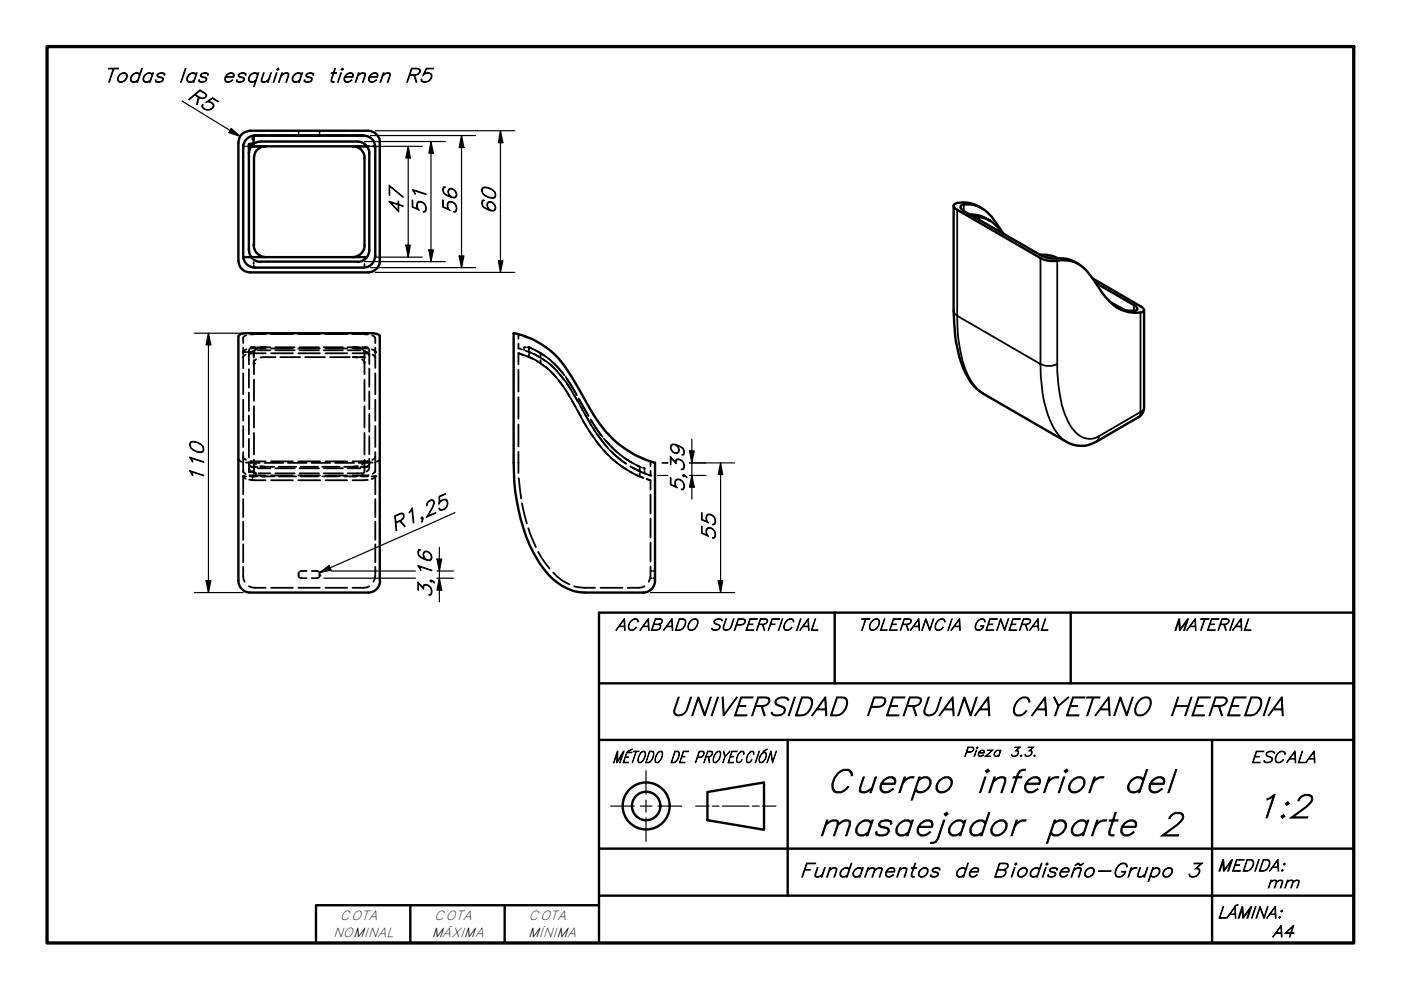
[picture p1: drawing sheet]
<svg xmlns="http://www.w3.org/2000/svg" width="297mm" height="210mm" viewBox="0 0 297 210" stroke-linecap="round" stroke-linejoin="round" font-family="sans-serif">
<!-- layer: Oculto (ISO) -->
<g fill="none" stroke="#000" stroke-width=".38">
<path d="M51.6 31h.3M52.4 31h.6M53.1 31h.2M53.5 28.8v.8M53.5 30.3v.7M53.8 30.5v.1M53.8 30.8v.2M53.8 31h.8M54 28.7h2.3M55.4 31h.7M57.5 28.7h4.6M63.2 28.7h4.7"/>
<path d="M63.3 28.4v.3l.2 .1M63.3 27.7v.4M63.8 28.8h1.2M66.1 28.8h1.3M67.8 28.4v.3l-.2 .1M67.8 27.7v.4M69 28.7h4.6M74.7 28.7h2.4M77.8 31h.6M78.9 31h.7M53.8 55.6v.4M53.8 56.4v.3"/>
<path d="M77.3 54.5v.7M77.3 56v.7M51.6 73.7v1.4M51.6 75.5v2.6M51.6 79.2v4.4M52.1 75.2l-.5 .4v.2M52.2 71.1l-.6 .4v1.2M52.3 74.1l-.5 .2-.2 .3h.5M52.4 74.6h.9M52.8 75v2.3M52.8 78.3v3.9M52.9 74l-.1 .6"/>
<path d="M52.9 75l-.1 .3M53.1 73.9h3.2M53.3 74.6l-.2 .2M53.8 74.9l-.8 .1M53.8 74.9v.1M53.8 75.2v.7M53.8 74.9h.1M53.8 74.9v.7M53.8 76.4v2.9M53.9 74.4l-.6 .2M54 74.9h2.3M54.3 76.2l-.3 .3-.2 .6v-.6"/>
<path d="M54.3 73.6h-1l-.2 .2M54.4 74.1l-.4 .3-.2 .5M54.6 74.3h2.7M54.6 73.6h2.7M56.3 73.6l-1 .2M56.3 70.8l-3.2 .1M57.5 74.9h4.6M57.5 70.8h4.6M57.5 73.9h4.6M58.4 73.6h4.1M58.4 74.3h4.1M58.4 75.7l-3.2 .1"/>
<path d="M59.4 75.7h4.2M63.2 74.9h4.6M63.2 70.8h4.6M63.2 73.9h4.6M63.5 73.6h4.1M63.5 74.3h4.1M64.7 75.7h4.2M68.6 73.6h4.1M68.6 74.3h4.1M69 74.9h4.6M69 70.8h4.6M69 73.9h4.6"/>
<path d="M70 75.7h4.2M73.7 74.3h2.8M73.7 73.6h2.8M74.7 73.9h3.3M74.7 70.8l3.3 .1M74.7 74.9h2.5M74.8 73.6l1 .1M76.8 76.2a.84 .84 0 0 1 .5 .9M76.8 74.1l.5 .5v.3M76.8 73.6h1l.2 .2M77.2 74.4l.8 .4M77.2 74.9h.1"/>
<path d="M77.3 74.9l.9 .1M77.3 75.7h-2.5l1 .1M77.3 74.9v.1M77.3 75.2v.2M77.3 75.5v.7M77.3 76.6v2.7M78.2 74l.1 .6M78.2 75l.1 .3M78.3 75v2.2M78.3 78.1v3.9M78.9 74.1l.4 .2 .3 .3M78.9 71.1l.6 .4 .1 1.2"/>
<path d="M79 75.2l.6 .6M79.6 73.7v1.4M79.6 75.5v2.5M79.6 79.2v4.4M109.9 74.9l.8 .3M109.9 74.9v2.4M109.9 72.9v1l.8 .2M109.9 70.8v1.1M109.9 78.4v4.6M109.9 74.9l.4 .1M111 75.3l-.3-.1 .7 .2M111.1 74v.3"/>
<path d="M111.4 74.3l.7 .3M111.5 73.6h-.4v.2M111.6 75.5l2.6 1.2M111.8 75.5l.3 .2M111.8 73.6h.3M112.1 73.6l.5 .2M112.1 75.7l.9 .4M112.1 73.6l.9 .4M112.1 74.6l.5 .2M112.1 74.6h.1M112.1 73.6v.7M112.1 75v.7"/>
<path d="M112.3 74.7l1.9 .9M113.2 74.1l2.2 1.3M113.2 75.1l2.4 1.4M113.9 76.6l.7 .5M113.9 74.5l.7 .4M114.6 74.9l1.7 1.1M114.6 77.1l1.6 1.2M114.6 74.9v.7M114.6 76.4v.7M115 77.3l1.5 1.2 1.4 1.5M115 76.1l1.8 1.3 1.2 1.2M116.3 76l1.8 1.7 1.2 1.4"/>
<path d="M116.5 77.1l1 .9 2 2.4M116.9 79l2.5 3M117 76.7l2.7 2.9M118.7 79.4l2.3 3.2M120 79.9l2.2 3.6M50.5 97.3l.2 .3 .5 .3M51.6 96.8v.3l.5 .4M51.6 99.8v.2l.5 .5M51.6 84.7v4.5M51.6 90.3v4.5M51.6 95.9v4.1M52.1 98.1h3"/>
<path d="M52.8 99.2l.2 .4M52.8 98.2l.1 .3M52.8 83.2v4M52.8 88.1v3.9M52.8 93.1v3.9M52.8 98v2M52.8 99.9h.3M53 98.8l.3 .2M53.1 97.8h3.2M53.3 99l.7 .2M53.3 99h1.3M53.3 99.9l.4 .2"/>
<path d="M53.5 99.9h.3v.2M53.8 97.6l.2 .5 .3 .3M53.8 97.5v2.2l.2 .5 .3 .4M53.8 80.5v4.5M53.8 86.1v4.5M53.8 91.8v4.6M54.6 99.3h2.7M55.2 98.8l.9 .2M55.3 99h2.9M56.1 98.1h4M57.5 97.8h4.6M58.4 99.3h4.1"/>
<path d="M59.1 99h3.7M61 98.1h4M63.2 97.8h4.6M63.5 99.3h4.1M63.8 99h3.6M66 98.1h4M68.3 99h3.7M68.6 99.3h4.1M69 97.8h4.6M71.1 98.1h4M73 99h2.8M73.7 99.3h2.8"/>
<path d="M75.8 98.8l-1 .2M76.5 99h1.3M76.8 99h1M77.3 97.5v2.5l-.5 .6M77.3 97.6a.84 .84 0 0 1-.5 .9M77.3 80.5v4.5M77.3 86.1v4.5M77.3 91.8v4.6M77.8 99l-.6 .2M78 98.7l-.2 .3M78 97.8h-3.3M78.3 98.2l-.1 .3"/>
<path d="M78.3 97.3v1.9l-.2 .5-.4 .3M78.3 83v3.8M78.3 87.7v3.8M78.3 92.5v3.8M79 98.1h-2.9M79.6 99.8l-.1 .2-.5 .5M79.6 96.8l-.2 .5-.5 .2M79.6 84.7v4.5M79.6 90.3v4.5M79.6 95.9v4.1M80.5 97.3a.64 .64 0 0 1-.6 .6M109.9 95.8v4.5"/>
<path d="M109.9 84.2v4.6M109.9 90v4.7M118.6 80.7l2.1 3.3M120 82.8l2 3.4M120.2 80.4l2.1 3.4M120.2 81.3l2.3 3.8M121.2 84.9l2 3.5M121.5 83.5l2 3.4M122.4 87.1l2 3.4M122.7 84.5l2.1 3.7M122.7 84.6l2 3.5M123.1 86.1l2.2 3.9"/>
<path d="M123.6 89.3l2.1 3.3M124 87.8l2 3.4M124.9 91.3l2.4 3.3M125.2 88.9l2.2 3.3M125.3 89.1l2.5 3.5M125.9 91l2.6 3.6M126.3 93.4l2.6 3M126.6 92l2.4 3.2M127.9 95.3l2.8 2.8M128 93l2.7 2.9M128.5 93.4a20.7 20.7 0 0 0 5.5 4.7M129.3 95.4l1.5 1.5 1.9 1.4"/>
<path d="M129.6 97.1l3.2 2.4M129.7 95.9l3.1 2.4M131.5 98.7l2.5 1.5M132.3 97.1l2.3 1.4M134.2 99.2l.4 .2M134.8 98.5l.8 .5M135 99.6l.4 .2M135.1 98.7l.5 .3M135.4 99.8l-1.7-.9 1.9 1M135.4 99.8l.8 .4M135.6 99v.7M135.6 99.9l.5 .3"/>
<path d="M135.6 99.9l.2 .1M135.6 99l.4 .1M136.3 99.2l.4 .1v.4M136.7 100v.4M137.9 99.8v1M137.9 97.8v1M51.6 101l.5 .5M51.6 101h.6M51.6 101v3.8M51.6 105.8v3.8M51.6 110.6v3.9M51.6 115.4v3.8"/>
<path d="M52.8 100l.3 .1M52.8 101.7l.7 .1M52.9 101h.8h-.2v.3M52.9 100.7l.9 .1M53.4 100.1h.3M53.5 101.8h.2M53.5 101.6v.2M53.7 100.1l.6 .2M53.7 101h.9M53.8 100.2v.3M53.8 100.7v.1M53.8 100.8h.1"/>
<path d="M53.8 101.8h2.5M54 100.8h2.3M54.8 100.4h2.5M55.2 100.9l.9 .1M55.4 101h.8M56.3 101h1.9M57.5 101.8h4.6M57.5 100.8h4.6M58.4 100.4h4.1M59.1 101h3.7M63.2 101.8h4.7M63.2 100.8h4.6"/>
<path d="M63.5 100.4h4.1M63.8 101h3.6M68.3 101h3.7M68.6 100.4h4.1M69 101.8h4.6M69 100.8h4.6M73 101h2.6M74.7 100.8h2.5M75.8 100.9l-1 .1M76.5 101h1.5M76.8 100.3l-3.1 .1M78 101.8h-3.3"/>
<path d="M78.2 100.7l-1 .1M78.8 101h.8M79.6 101l-.8 .6M79.6 101v3.8M79.6 105.8v3.8M79.6 110.6v3.9M79.6 115.4v3.8M110 101.4l.5 4.3M110.7 106.7l1 4.3M112 112l1.6 4M114.1 117l.8 1.3 1.6 2.3M133.6 100l1.9 .9"/>
<path d="M134.8 100.6l.8 .4M135.6 101l.8 .3-.8-.3M135.6 100.4v.6M136.3 100.2l.4 .2M136.7 100.4l1.2 .4-.4-.1M137.1 101.6l.8 .2v2.1M137.9 104.9v4M137.9 110v4M137.9 115v4.1M51.6 120.2v2.6l.3 .6M52.8 124.3l1.2 .3h2.3M57.5 124.6h4.6"/>
<path d="M63.2 124.6h4.6M63.3 122.1l.1 .3M63.3 121.9v.1M63.4 121.3l-.1 .5M63.7 122.5l1.3 .1M65 121.1h-1.4M66.1 121.1h1.4M67.4 122.5l-1.3 .1M67.7 121.3l.1 .5M67.8 122.1l-.2 .3M67.8 121.9v.1M69 124.6h4.6"/>
<path d="M78.3 124.3l-.6 .3h-.7h-2.3M79.6 120.2v1.9l-.4 1.3M117.3 121.4a9.6 9.6 0 0 0 3.5 2.5M121.7 124.3l2.2 .3h2.3M127.3 124.6h4.7M136.7 124.3l-1.3 .3h-2.3M137.9 122.6h.3M137.9 120.1v2l-.4 1.3M137.9 121.1h.3M138.6 122.6h.3M138.6 121.1h.3"/>
</g>
<g fill="#000">
<circle cx="53.8" cy="31" r=".19"/>
<circle cx="51.6" cy="74.7" r=".19"/>
<circle cx="51.6" cy="74.6" r=".19"/>
<circle cx="53.3" cy="73.6" r=".19"/>
<circle cx="53.3" cy="74.6" r=".19"/>
<circle cx="53.8" cy="74.9" r=".19"/>
<circle cx="53.8" cy="77.1" r=".19"/>
<circle cx="77.3" cy="74.9" r=".19"/>
<circle cx="77.8" cy="73.6" r=".19"/>
<circle cx="79.6" cy="74.7" r=".19"/>
<circle cx="79.6" cy="74.6" r=".19"/>
<circle cx="109.9" cy="74.9" r=".19"/>
<circle cx="112.1" cy="73.6" r=".19"/>
<circle cx="53.3" cy="99" r=".19"/>
<circle cx="53.8" cy="99" r=".19"/>
<circle cx="74.8" cy="99" r=".19"/>
<circle cx="77.8" cy="99" r=".19"/>
<circle cx="135.6" cy="99" r=".19"/>
<circle cx="51.6" cy="101" r=".19"/>
<circle cx="51.6" cy="100.9" r=".19"/>
<circle cx="53.8" cy="101" r=".19"/>
<circle cx="79.6" cy="101" r=".19"/>
<circle cx="79.6" cy="100.9" r=".19"/>
<circle cx="135.6" cy="101" r=".19"/>
<circle cx="136.1" cy="100.2" r=".19"/>
<circle cx="137.9" cy="100.8" r=".19"/>
<circle cx="137.9" cy="101.8" r=".19"/>
<circle cx="67.8" cy="122" r=".19"/>
</g>
<!-- layer: Visible (ISO) -->
<g fill="none" stroke="#000" stroke-width=".51">
<path d="M51.2 28.5l.9-.5 .9-.3h25a2.49 2.49 0 0 1 2.5 2.6v25a2.49 2.49 0 0 1-2.5 2.5h-25a2.49 2.49 0 0 1-2.5-2.5v-25a2.75 2.75 0 0 1 .7-1.8zM52.3 29.5a2.44 2.44 0 0 1 1.7-.8h23a2.49 2.49 0 0 1 2.6 2.6v23a2.49 2.49 0 0 1-2.6 2.4h-23a2.49 2.49 0 0 1-2.4-2.4v-23a2.75 2.75 0 0 1 .7-1.8zM52.8 32.5v20.5a2.54 2.54 0 0 0 2.5 2.5M53.3 31a2.41 2.41 0 0 1 2-1h20.5a2.41 2.41 0 0 1 2 1M53.3 31l-.4 .7-.1 .8M53.3 31h24.5M53.7 30.5h-.9v2M53.8 31h2.3a2.38 2.38 0 0 0-2.3 2.5v18.5a2.41 2.41 0 0 0 2.5 2.5M53.8 28.7v1.8M77.8 31l.5 1.1v21.3l-.5 1.1M77.8 31h-3a2.39 2.39 0 0 1 2.5 2.5v18.5a2.49 2.49 0 0 1-2.5 2.5M51.6 54.5h26.2"/>
<path d="M55.3 55.5h20.5M77.8 54.5a2.51 2.51 0 0 1-2 1M202.2 43.7v22.2a32 32 0 0 0 2.4 13 9.4 9.4 0 0 0 3.9 4.6l17.6 10.2a6.3 6.3 0 0 0 6.4-.1l8.8-5.1M205.7 45.5h.4a5.9 5.9 0 0 1 3.6 1.2M207.5 45.9h-.4l-.3 .2M207.6 45.9a7.2 7.2 0 0 1 4.9 3.5M207.6 45.9l-.1 .6M207.6 45.9v.7M208.2 44.1a6.4 6.4 0 0 0-5.8-.8l-.2 .1a.87 .87 0 0 0 .7 1.1l17.7 10.2a6.7 6.7 0 0 0 4.6 .5 6.7 6.7 0 0 1 5.9 3.1l.9 1.2a16 16 0 0 0 5.2 5.9 7.1 7.1 0 0 0 5.2 .7 .73 .73 0 0 0-.6-1.2l-10.2-5.9M212.7 49.5a16 16 0 0 0-3.9-5 5.8 5.8 0 0 0-5-1l-.1 .2a.58 .58 0 0 0 .3 .8l16.6 9.6a7.7 7.7 0 0 0 4.6 .7 6.2 6.2 0 0 1 3.5 1.2M220.5 54a7.7 7.7 0 0 1 3.8 .8M221.7 54.5l1.2 .3"/>
<path d="M232.3 60l8.4 4.9a.7 .7 0 0 1 .4 .8 4.6 4.6 0 0 1-3.5-.2l-.9-.4M235.2 63.9l3.2 1.8M242.6 65.8v20.6a2.51 2.51 0 0 1-1.3 2.1M50.5 123.1l.1-51.9 .6-.4 .9-.2h26.9l.8 .2a.65 .65 0 0 1 .7 .5v51.8M50.5 123.1a2.51 2.51 0 0 0 2.6 2.5M53 125.6h25M80.6 123.1a2.51 2.51 0 0 1-2.5 2.5M138.9 123.1v-25a22.4 22.4 0 0 1-13-10.1l-1.2-2a59.7 59.7 0 0 0-6.3-10.1 17 17 0 0 0-9.5-5.3v27.5a42.3 42.3 0 0 0 4.4 19.4 15.1 15.1 0 0 0 8 7.7l2.6 .4h12.5a2.51 2.51 0 0 0 2.5-2.5"/>
</g>
<g fill="#000">
<circle cx="53.3" cy="31" r=".25"/>
<circle cx="74.8" cy="31" r=".25"/>
<circle cx="77.8" cy="31" r=".25"/>
<circle cx="209.7" cy="46.7" r=".25"/>
</g>
<!-- layer: Visible fina (ISO) -->
<g fill="none" stroke="#000" stroke-width=".38">
<path d="M202.9 44.5v22.5M204.3 43.3v1.4M207.5 45.9l1.7 .5 .5 .3M220.6 54.7v22.5M224.2 55.3v21.9M202.2 65.9l.1 .4 .6 .7M202.9 67a28.7 28.7 0 0 0 2.8 13.6 8.2 8.2 0 0 0 2.8 2.9M202.9 67l17.7 10.2M220.6 77.2a4.3 4.3 0 0 0 3.6 0M220.6 77.2a28.2 28.2 0 0 0 2.8 13.5 7.8 7.8 0 0 0 2.7 3M224.2 77.2a30.3 30.3 0 0 0 2.2 12.2 5.6 5.6 0 0 0 4.7 3.7l.6-.1 1.3-.5-.1 .5-.4 .6M240.4 64.7v1.2"/>
<path d="M241.8 66.3v21l-8.8 5.2M242.6 86.3l-.3 .8-.5 .2-.2 .9-.3 .3"/>
</g>
<!-- layer: Borde (ISO) -->
<path d="M10 9.9h277v190h-277z" fill="none" stroke="#000" stroke-width=".7"/>
<g fill="none" stroke="#000" stroke-width=".51">
<path d="M177 129.9v15M227 129.9v15M287 129.9h-160v70M127 156.9h160M127 144.9h160M167 156.9v33M257 156.9v43M127 179.9h160M150 167.9l12-2v10l-12-2zM87 191.9v8M107 191.9v8M127 191.9h-60v8"/>
<path d="M127 189.9h160"/>
<circle cx="137" cy="170.9" r="5"/>
<circle cx="137" cy="170.9" r="3"/>
</g>
<path d="M129.5 170.9h5M135.8 170.9h2.4M137 163.4v5M137 169.6v2.6M137 173.4v5M139.5 170.9h5M147.5 170.9h2.8M151.1 170.9h1.4M153.2 170.9h5.6M159.5 170.9h1.5M161.7 170.9h2.8" fill="none" stroke="#000" stroke-width=".25"/>
<!-- layer: Cota (ISO) -->
<g fill="none" stroke="#000" stroke-width=".25">
<path d="M38.6 21.4l12.3 7.5M49 27.2l1.9 1.7-2.4-.8zM76.3 31h13.2M77.3 30h17.1M78.5 28.7h22.3M79.6 27.7h29.6M86.6 31l.4 2.5h-1zM86.6 31v23.5M91.4 30l.5 2.5h-1zM91.4 30v25.5M97.9 28.7l.5 2.6h-1.1zM97.9 28.7v28"/>
<path d="M106.1 27.7l.5 2.6h-.9zM106.1 27.7v30.1M77.3 55.5h17.1M78.5 56.7h22.3M79.3 54.5h10.2M79.6 57.8h29.6M86 52h1l-.4 2.5zM90.9 53h1l-.5 2.5zM97.3 54.3h1.1l-.5 2.4zM105.7 55.3h.9l-.5 2.5zM41.2 70.6h10.4M44.2 70.6l.5 2.5h-1z"/>
<path d="M44.2 70.6v55M140.4 98.1h1.2M146.2 95.6h1l-.5 2.5zM146.2 98.1h9.6M146.7 93.1v12.7M152.8 98.1l.4 2.5h-.9zM152.8 98.1v27.5M92.6 118.5h1.1l-.5 2.6zM93.2 116v11.6M96.5 108.7l-28.7 12.7M139.4 100.8h2.2M146.2 100.8h3.5"/>
<path d="M146.7 100.8l.5 2.5h-1zM41.2 125.6h10.4M43.7 123.1h1l-.5 2.5zM67.8 121.4l2-1.5 .4 1zM68.6 122.6h19.5M70.2 121.1h17.9M92.6 122.6h3.5M92.6 121.1h3.5M93.2 122.6l.5 2.5h-1.1zM137.9 125.6h17.9M152.3 123.1h.9l-.4 2.5z"/>
</g>
<g fill="#000">
<path d="M49 27.2l1.9 1.7-2.4-.8z" fill-rule="evenodd"/>
<path d="M86.6 31l.4 2.5h-1z" fill-rule="evenodd"/>
<path d="M91.4 30l.5 2.5h-1z" fill-rule="evenodd"/>
<path d="M97.9 28.7l.5 2.6h-1.1z" fill-rule="evenodd"/>
<path d="M106.1 27.7l.5 2.6h-.9z" fill-rule="evenodd"/>
<path d="M86 52h1l-.4 2.5z" fill-rule="evenodd"/>
<path d="M90.9 53h1l-.5 2.5z" fill-rule="evenodd"/>
<path d="M97.3 54.3h1.1l-.5 2.4z" fill-rule="evenodd"/>
<path d="M105.7 55.3h.9l-.5 2.5z" fill-rule="evenodd"/>
<path d="M44.2 70.6l.5 2.5h-1z" fill-rule="evenodd"/>
<path d="M146.2 95.6h1l-.5 2.5z" fill-rule="evenodd"/>
<path d="M67.8 121.4l2-1.5 .4 1z" fill-rule="evenodd"/>
<path d="M92.6 118.5h1.1l-.5 2.6z" fill-rule="evenodd"/>
<path d="M146.7 100.8l.5 2.5h-1z" fill-rule="evenodd"/>
<path d="M152.8 98.1l.4 2.5h-.9z" fill-rule="evenodd"/>
<path d="M43.7 123.1h1l-.5 2.5z" fill-rule="evenodd"/>
<path d="M93.2 122.6l.5 2.5h-1.1z" fill-rule="evenodd"/>
<path d="M152.3 123.1h.9l-.4 2.5z" fill-rule="evenodd"/>
</g>
<g font-size="7">
<text x="175.1" y="168.1">Cuerpo</text>
<text x="206.8" y="168.1">inferior del</text>
<text x="265.9" y="173.4">1:2</text>
<text x="173.3" y="177.2">masaejador</text>
<text x="221.6" y="177.2">parte 2</text>
</g>
<text font-size="5.6" x="141.8" y="151.7">UNIVERSIDAD PERUANA CAYETANO HEREDIA</text>
<g font-size="4.2">
<text x="22" y="17.4">Todas</text>
<text x="37.8" y="17.4">las</text>
<text x="47" y="17.4">esquinas</text>
<text x="69.3" y="17.4">tienen R5</text>
<text x="39.6" y="20.8" transform="rotate(31 39.6 20.8)">R5</text>
<text x="85.5" y="45.6" transform="rotate(-90 85.5 45.6)">47</text>
<text x="90.4" y="45.6" transform="rotate(-90 90.4 45.6)">51</text>
<text x="96.8" y="45.6" transform="rotate(-90 96.8 45.6)">56</text>
<text x="105.1" y="45.6" transform="rotate(-90 105.1 45.6)">60</text>
<text x="43.2" y="102.4" transform="rotate(-90 43.2 102.4)">110</text>
<text x="145.1" y="104.4" transform="rotate(-90 145.1 104.4)">5,39</text>
<text x="83.5" y="112.7" transform="rotate(-24 83.5 112.7)">R1,25</text>
<text x="151.7" y="114.7" transform="rotate(-90 151.7 114.7)">55</text>
<text x="91.6" y="126.8" transform="rotate(-90 91.6 126.8)">3,16</text>
<text x="169.5" y="186">Fundamentos</text>
<text x="202.1" y="186">de Biodiseño-Grupo 3</text>
</g>
<g font-size="3.5">
<text x="130.5" y="133.6">ACABADO</text>
<text x="150.3" y="133.6">SUPERFICIAL</text>
<text x="181.8" y="133.6">TOLERANCIA</text>
<text x="206.1" y="133.6">GENERAL</text>
<text x="248.7" y="133.6">MATERIAL</text>
<text x="129.8" y="161.7">MÉTODO DE PROYECCIÓN</text>
<text x="265.1" y="161.7">ESCALA</text>
<text x="258.1" y="184.7">MEDIDA:</text>
<text x="268.5" y="188.2">mm</text>
<text x="258.1" y="194.7">LÁMINA:</text>
<text x="269.7" y="198.7">A4</text>
</g>
<g font-size="2.8">
<text x="204.2" y="160.4">Pieza 3.3.</text>
<text x="72.1" y="195.1">COTA</text>
<text x="92.1" y="195.1">COTA</text>
<text x="112.1" y="195.1">COTA</text>
<text x="70.6" y="198.7">NOMINAL</text>
<text x="91.6" y="198.7">MÁXIMA</text>
<text x="112" y="198.7">MÍNIMA</text>
</g>
</svg>
